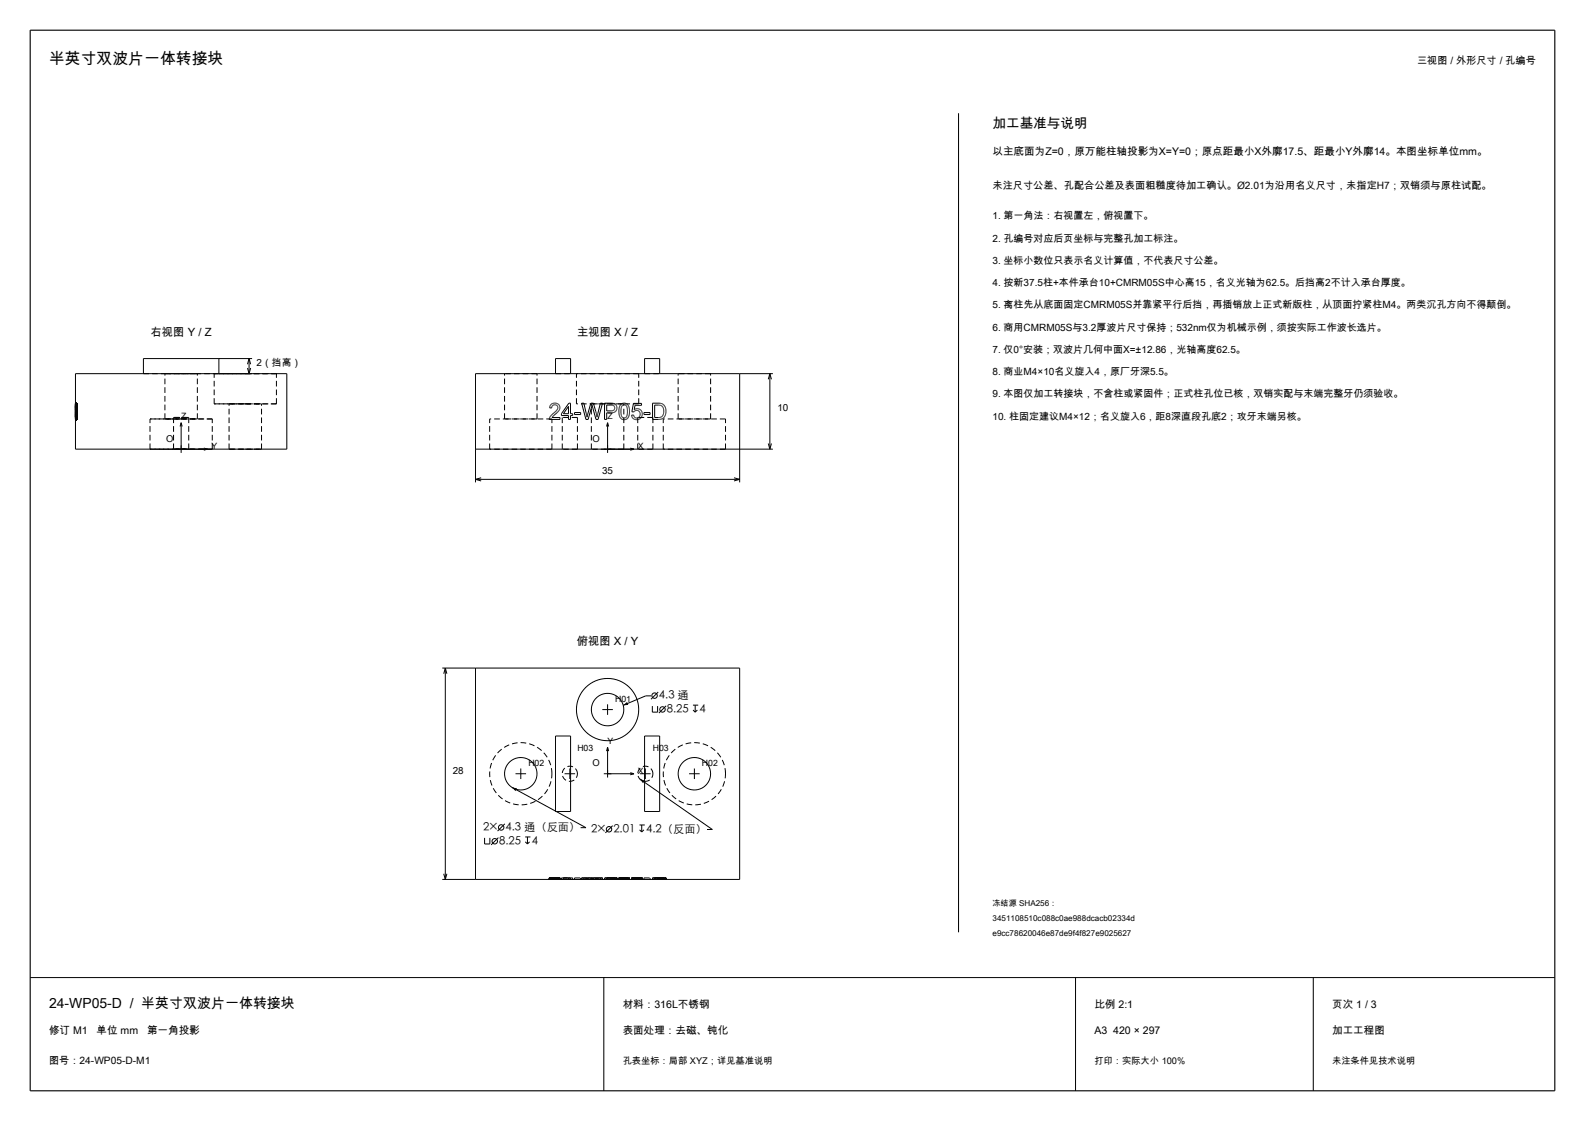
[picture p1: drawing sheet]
<svg xmlns="http://www.w3.org/2000/svg" width="420mm" height="297mm" viewBox="0 0 420 297" stroke-linecap="round" stroke-linejoin="round" font-family="sans-serif">
<path d="M8 8h404v281h-404z" fill="none" stroke="#000" stroke-width=".3"/>
<g fill="none" stroke="#000" stroke-width=".26">
<path d="M254 30v217M20 99h56v20h-56zM58 95v4M65.6 97.5l.4 1.5M66 95v4M66 95l-.4 1.5M66 95l.4 1.5M66.4 97.5l-.4 1.5M66.8 95h-28.8v4M147.2 99v-4h4v4M170.8 99v-4h4v4M196 99v28.8"/>
<path d="M204 99v20M204 99l-.4 1.5M204 99l.4 1.5M204.8 99h-78.8v28.8M48 112v8M48 112l-.3 1M48 112l.3 1M54 118.7l1 .3-1 .3M126 119h78.8M145.9 107.3l-.3 .7 .6 .1a.86 .86 0 0 1 1.3-.7 .86 .86 0 0 1-.2 1.5l-1.4 1.4-.4 .8h2.9v-.5h-2.1l1.9-1.9 .2-.6-.1-.6M145.9 107.3h.1M148 107.1h.1"/>
<path d="M148 107.1l-1.2-.3-.9 .5M148 107.1l.1 .1M148.1 107.2v.1M148.1 107.3l.1 .1M148.2 107.4l.1 .1M150.6 107.7v1.9h-1.3zM150.7 106.8h.5v2.8h.6v.5h-.6v1h-.6v-1h-1.8v-.5zM152.2 109.3h1.7v.5h-1.7zM154.1 106.8h.6l.8 3.7 1.1-3.7h.6l1 3.7 .9-3.7h.6l-1.2 4.3h-.6l-1-3.8-1.1 3.8h-.5zM160.2 106.8l2.5 .1 .5 .3 .3 .7-.1 .7-.5 .6-2.1 .2v1.7h-.6zM161 112v8M161 112l-.3 1"/>
<path d="M161 112l.3 1M162.4 107.4l-1.6-.1v1.6l1.7-.1M162.4 107.4h.1M162.4 107.4h.2M162.5 108.8h.1M162.6 107.4v.1M162.6 108.7l-.1 .1M162.6 108.7h.1M162.6 107.5l.2 .1M162.8 107.6v.1M162.8 107.7l.1 .6-.3 .4M163.2 108.9l-.1 .1"/>
<path d="M164.5 110.8l-.5-1.5a1.93 1.93 0 0 1 1.3-2.5l.6 .1 .4 .3 .5 1.5a1.93 1.93 0 0 1-1.3 2.5l-.7-.1M164.5 110.8v.1M164.5 110.9l.2 .1M164.7 111l.1 .1M164.9 107.5l-.4 1.5 .1 1 .3 .5M164.9 110.5v.1M164.9 107.4v.1M164.9 110.6h.1M164.9 107.4h.1M165 107.4h-.1M165 110.6v.1M165 110.7h.1"/>
<path d="M165.1 110.7h.1M165.1 107.3l-.1 .1M165.1 110.7l.2 .1M165.1 107.3h.1M165.2 107.3h-.1M165.3 107.2l-.1 .1M165.3 110.8h.1M165.3 107.2h.1M165.4 107.2h-.1M165.4 107.2h.1M165.4 107.2l.1 .1M165.4 110.8h.1"/>
<path d="M165.5 107.3h.1M165.5 110.8h-.1M165.6 107.3h.1M165.6 110.7l-.1 .1M165.7 107.3h.1M165.7 110.7h-.1M165.7 110.7h.1M165.8 107.3v.1M165.8 107.4h.1M165.8 110.6l-.1 .1M165.8 107.4l.3 .3M165.8 110.6h.1"/>
<path d="M166 110.5l-.2 .1M166 110.4v.1M166.1 107.7h.1M166.1 107.7l.2 1.6-.3 1.1M167 118.7l1 .3-1 .3M167.6 110.7l-.3-.7h.6a.83 .83 0 0 0 1 .7M167.6 110.7l.1 .1M167.7 110.8l1 .4 1-.3M168 109v.1M168 109l.8-.3 .7 .4M169 110.7h-.1M169 110.7h.1"/>
<path d="M169.1 110.7h-.1M169.5 109.1v.1M169.5 108.4l.1 .1M169.5 108.4l-.7-.1-.8 .2 .3-1.1h1.7v-.5h-2.1l-.5 2.2h.6M169.5 109.2h.1M169.5 109.2l.1 .1M169.6 108.5l.2 .1M169.6 109.3v.8l-.5 .6M169.7 110.8v.1M169.8 108.6v.1M169.8 108.7l.4 .7-.1 .9M170 110.4l-.3 .4"/>
<path d="M170.1 110.3l-.1 .1M170.6 109.3h1.7v.5h-1.7zM172.9 106.8l2.3 .1a2.21 2.21 0 0 1 1.3 2.4 2.21 2.21 0 0 1-2 1.8h-1.6zM175.2 110.5h-.1M175.7 107.9a1.21 1.21 0 0 0-1.3-.6h-.9v3.3l1.6-.1M175.7 107.9h.1M175.7 107.9l.1 1.6-.2 .6-.4 .4M203.6 117.5l.4 1.5M204.4 117.5l-.4 1.5M126 127h70M126 127l1.5 .4M127.5 126.6l-1.5 .4"/>
<path d="M194.5 126.6l1.5 .4M196 127l-1.5 .4M117.2 177h78.8v56h-78.8M118 177v56M118 177l-.4 1.5M118 177l.4 1.5M126 177v56M147.2 195h4v20h-4zM159.6 188h2.8M161 186.6v2.8M161 198v8M161 198l-.3 1"/>
<path d="M161 198l.3 1M170.8 195h4v20h-4zM172.5 184.4h-1.4l-6 2.5M172.9 187.1v1.6h1.4v-1.6M174.4 183.3l-1.9 2M176.5 187l-1.9 1.9M183.6 186.8h1.4M183.6 188.1l.6 .6M184.2 186.8v1.9M184.8 188.1l-.6 .6M133.8 218.3l-2 1.9M135.7 208.6l19.6 10.7h-1.4"/>
<path d="M136.6 205h2.8M138 203.6v2.8M149.6 205h2.8M151 203.6v2.8M160 205h8M162.3 218.8l-1.9 1.9M167 204.7l1 .3M168 205l-1 .3M169.5 218.6h1.3M169.5 219.9l.5 .5M169.6 206.4l19.2 13.4h-1.5M169.6 205h2.8"/>
<path d="M170 218.6v1.8M170.6 219.9l-.6 .5M171 203.6v2.8M182.6 205h2.8M184 203.6v2.8M117.6 231.5l.4 1.5M118.4 231.5l-.4 1.5M128.4 222v1.6h1.4v-1.6M132.1 221.9l-2 1.9M139.2 221.7h1.4M139.2 223l.6 .6M139.8 221.7v1.9"/>
<path d="M140.3 223l-.5 .6M8 259h404M160 259v30M285 259v30M348 259v30"/>
<circle cx="161" cy="188" r="4.3"/>
<circle cx="161" cy="188" r="8.2"/>
<circle cx="173.5" cy="184.3" r=".72"/>
<circle cx="175.6" cy="188" r=".72"/>
<circle cx="132.8" cy="219.2" r=".72"/>
<circle cx="138" cy="205" r="4.3"/>
<circle cx="161.4" cy="219.7" r=".72"/>
<circle cx="184" cy="205" r="4.3"/>
<circle cx="131.1" cy="222.9" r=".72"/>
</g>
<g fill="none" stroke="#000" stroke-width=".26" stroke-dasharray="1.5 .8" stroke-linecap="butt">
<path d="M38 99h20M43.7 99h4.3M48 99h4.3M52.3 99h-8.6M56.7 99h8.3M65 99h8.3M73.3 99h-16.6M142.3 99h-8.6M147.2 99h4M169.3 99h-16.6M170.8 99h4M188.3 99h-8.6"/>
<path d="M20 109.3v.5M20 110.5v.1M20 110.4v.1M20 110.3v.1M20 110.2v.1M20 110.1v.1M20 110v.1M20 109.8v.2M20 109.6v.2M20 109.4v.2M20 109.3v.1M20 109.2v.1"/>
<path d="M20 109.1v.1M20 109v.1M20 108.9v.1M20 108.8v.1M20 108.7v.1M20 108.6v.1M20 108.5v.1M20 108.4v.1M20 108.3v.1M20 108.2v.1M20 108.1v.1M20 108v.1"/>
<path d="M20 107.9v.1M20 107.8v.1M20 107.7v.1M20 107.6v.1M20 107.5v.1M20 107.4v.1M20 107.3v.1M20 107.2v.1M20 107.1v.1M20 107v.1M20 106.9v.1M20 106.8v.1"/>
<path d="M20 106.9v-.1M20 107v-.1M20 107.1v-.1M20 107.2v-.1M20 107.3v-.1M20 107.4v-.1M20 107.5v-.1M20 107.6v-.1M20 107.7v-.1M20 107.8v-.1M20 107.9v-.1M20 108v-.1"/>
<path d="M20 108.1v-.1M20 108.2v-.1M20 108.3v-.1M20 108.4v-.1M20 108.5v-.1M20 108.6v-.1M20 108.7v-.1M20 108.8v-.1M20 108.9v-.1M20 109v-.1M20 109.1v-.1M20 109.3v-.2"/>
<path d="M20 109.4v-.1M20 109.5v-.1M20 109.7v-.2M20 109.8v-.1M20 109.9v-.1M20 110v-.1M20 110.1v-.1M20 110.2v-.1M20 110.3v-.1M20 110.4v-.1M20 110.5v-.1M20 110.6v-.1"/>
<path d="M20 110.7v-.1M20 110.8v-.1M20 110.9v-.1M20 111v-.1M20 111.1v-.1M20 110.6v.5M20 110.1v1M20 109.6v.5M20 106.8v2.8M20 107.8v3.3M20 107.6v.2M20 107.3v.3"/>
<path d="M20 107.5v-.2M20 107.8v-.3M20 106.8v4.3M20 109.6v-2.8M20 109.8v-.2M20 110.1v-.3M20 110.3v-.2M20 110.5v-.2M20 110.3v.2M20 110v.2M20 109.2v.2M20 109v.2"/>
<path d="M20 106.8v2.2M20 109.7v-2.9M20 110v-.3M20 110.5v-.5M20 110.1v.2M20 109.9v.2M20 109.6v.3M20 111.2v-.1M20 111.1v.1M20 111v.1M20 110.9v.1M20 110.8v.1"/>
<path d="M20 110.7v.1M20 110.6v.1M20 109.9v.1M20 109.8v.1M20 109.7v.1M20 109.6v.1M20 109.5v.1M20 109.4v.1M20 107.4v1.1M20 106.9v.5M20 109.1v-2.2M20 109.2v-.1"/>
<path d="M20 109.3v-.1M20 109.6v-.1M20 109.7v-.1M20 109.4v1.7M20 108.2v-.2M20 108.5v-.2M20 108.8v-.2M20 109v-.2M20 109.2v-.2M20 109.6v-.2M20 110.2v-.2M20 109.5v.2"/>
<path d="M20 108.8v.2M20 108.4v.2M20 108.9v.2M20 108.5v.2M20 108v.2M20 109.8h.4M20 109.3h.4M20 110.6h.4M20 110.5h.4M20 111.1h.4M20 110.4h.4M20 111h.4"/>
<path d="M20 110.3h.4M20 110.9h.4M20 110.2h.4M20 110.8h.4M20 110.1h.4M20 110h.4M20 110.7h.4M20 109.6h.4M20 109.4h.4M20 109.2h.4M20 109.1h.4M20 109h.4"/>
<path d="M20 108.9h.4M20 108.8h.4M20 109.9h.4M20 108.7h.4M20 108.6h.4M20 109.7h.4M20 108.5h.4M20 108.4h.4M20 108.3h.4M20 108.2h.4M20 108.1h.4M20 108h.4"/>
<path d="M20 107.9h.4M20 107.8h.4M20 107.7h.4M20 107.6h.4M20 107.5h.4M20 107.4h.4M20 107.3h.4M20 107.2h.4M20 107.1h.4M20 107h.4M20 106.9h.4M20 106.8h.4"/>
<path d="M20 111.2h.4M20 109.5h.4M20 107.7v1.9M20 107.3v1.6M20 109.3v.2M20 109v.3M20 108.7v.3M20 108.7v-.2M20 109.3v-.3M20 109.5v-.2M20 107.3v3.3M20 109.1v-.2"/>
<path d="M20.4 109.8v-.5M20.4 110.6v-.1M20.4 111.1v-.5M20.4 110.5v-.1M20.4 111v.1M20.4 110.4v-.1M20.4 110.9v.1M20.4 110.3v-.1M20.4 110.8v.1M20.4 110.2v-.1M20.4 110.1v-.1M20.4 110.7v.1"/>
<path d="M20.4 110v-.2M20.4 110.6v.1M20.4 109.8v-.2M20.4 110.5v.1M20.4 109.6v-.2M20.4 109.4v-.1M20.4 110.4v.1M20.4 109.3v-.1M20.4 110.3v.1M20.4 109.2v-.1M20.4 109.1v-.1M20.4 110.2v.1"/>
<path d="M20.4 110.1v.1M20.4 109v-.1M20.4 110v.1M20.4 108.9v-.1M20.4 109.9v.1M20.4 108.8v-.1M20.4 109.8v.1M20.4 108.7v-.1M20.4 109.7v.1M20.4 109.5v.2M20.4 108.6v-.1M20.4 109.4v.1"/>
<path d="M20.4 108.5v-.1M20.4 109.3v.1M20.4 109.1v.2M20.4 108.4v-.1M20.4 109v.1M20.4 108.9v.1M20.4 108.3v-.1M20.4 108.8v.1M20.4 108.2v-.1M20.4 108.7v.1M20.4 108.6v.1M20.4 108.1v-.1"/>
<path d="M20.4 108.5v.1M20.4 108v-.1M20.4 108.4v.1M20.4 107.9v-.1M20.4 108.3v.1M20.4 108.2v.1M20.4 107.8v-.1M20.4 108.1v.1M20.4 107.7v-.1M20.4 108v.1M20.4 107.6v-.1M20.4 107.9v.1"/>
<path d="M20.4 107.8v.1M20.4 107.5v-.1M20.4 107.7v.1M20.4 107.4v-.1M20.4 107.6v.1M20.4 107.3v-.1M20.4 107.5v.1M20.4 107.2v-.1M20.4 107.4v.1M20.4 107.3v.1M20.4 107.1v-.1M20.4 107v-.1"/>
<path d="M20.4 107.2v.1M20.4 106.9v-.1M20.4 106.8v.1M20.4 106.9v.1M20.4 107v.1M20.4 107.1v.1M20.4 111.1v-1M20.4 110.1v-.5M20.4 106.8v2.8M20.4 111.1v-3.3M20.4 106.8v4.3M20.4 107.8v-.2"/>
<path d="M20.4 107.6v-.3M20.4 109.6v-2.8M20.4 107.3v.2M20.4 109.9v-.3M20.4 107.5v.3M20.4 110.1v-.2M20.4 110.3v-.2M20.4 110.5v-.2M20.4 110v.5M20.4 109.7v.3M20.4 106.8v2.9M20.4 109.6v.2"/>
<path d="M20.4 109.8v.3M20.4 109v-2.2M20.4 110.1v.2M20.4 109.2v-.2M20.4 110.3v.2M20.4 109.4v-.2M20.4 110.2v-.2M20.4 110.7v-.1M20.4 110.8v-.1M20.4 111.1v.1M20.4 111.2v-.1M20.4 109.6v.1"/>
<path d="M20.4 111.1v-.1M20.4 109.5v.1M20.4 111v-.1M20.4 109.2v.1M20.4 110.9v-.1M20.4 109.1v.1M20.4 110v-.1M20.4 109.9v-.1M20.4 109.8v-.1M20.4 109.7v-.1M20.4 109.6v-.1M20.4 109.5v-.1"/>
<path d="M20.4 106.9v2.2M20.4 107.4v-.5M20.4 108.5v-1.1M20.4 111.1v-1.7M20.4 108v.2M20.4 108.3v.2M20.4 108.6v.2M20.4 108.8v.2M20.4 109v.2M20.4 109.4v.2M20.4 110v.2M20.4 108.6v-.2"/>
<path d="M20.4 109v-.2M20.4 109.7v-.2M20.4 108.2v-.2M20.4 108.7v-.2M20.4 109.1v-.2M20.4 109.6v-1.9M20.4 108.9v-1.6M20.4 109.5v-.2M20.4 109.3v-.3M20.4 109v-.3M20.4 108.5v.2M20.4 109v.3"/>
<path d="M20.4 109.3v.2M20.4 110.6v-3.3M20.4 108.9v.2M39.8 119h8.2M39.8 111h8.2M39.8 119v-8M43.7 111h4.3M43.7 111v-12M46 119h2M46 110.6h2M46 119v-8.4M48 119h8.2"/>
<path d="M48 119h2M48 111h8.2M48 110.6h2M48 111h4.3M50 119h-4M50 110.6h-4M50 119v-8.4M52.3 111h-8.6M52.3 111v-12M56.2 119h-16.4M56.2 111h-16.4M56.2 119v-8"/>
<path d="M56.7 107h8.3M56.7 107v-8M60.7 119h4.3M60.7 107h4.3M60.7 119v-12M65 119h4.3M65 107h4.3M65 107h8.3M69.3 119h-8.6M69.3 107h-8.6M69.3 119v-12M73.3 107h-16.6"/>
<path d="M73.3 107v-8M129.8 119v-8M133.7 111v-12M142.3 111v-12M142.3 111h-8.6M146.2 119h-16.4M146.2 119v-8M146.2 111h-16.4M149 119v-8.4M152.7 107v-8M153 119h-4M153 119v-8.4"/>
<path d="M153 110.6h-4M156.7 119v-12M165.3 119h-8.6M165.3 107h-8.6M165.3 119v-12M169 119v-8.4M169.3 107v-8M169.3 107h-16.6M173 119h-4M173 119v-8.4M173 110.6h-4M175.8 119v-8"/>
<path d="M179.7 111v-12M188.3 111v-12M188.3 111h-8.6M192.2 119h-16.4M192.2 119v-8M192.2 111h-16.4M146.2 205a8.2 8.2 0 0 0-12.1-7.3 8.2 8.2 0 0 0-.7 14.2 8.2 8.2 0 0 0 12.8-6.1v-.8M153 205a2.01 2.01 0 0 0-2.9-1.8 2.01 2.01 0 0 0-.3 3.4 2.01 2.01 0 0 0 3.2-1.2v-.4M173 205a2.01 2.01 0 0 0-2.9-1.8 2.01 2.01 0 0 0-.3 3.4 2.01 2.01 0 0 0 3.2-1.2v-.4M192.2 205a8.2 8.2 0 0 0-12.1-7.3 8.2 8.2 0 0 0-.7 14.2 8.2 8.2 0 0 0 12.8-6.1v-.8M145.5 233v-.4M145.5 232.6h2.9"/>
<path d="M145.5 233h.1M145.6 233v-.4M145.6 232.6h-.1M145.6 233h.1M145.6 232.6h.6M145.7 233v-.4M145.7 232.6h-.1M145.7 233h.1M145.8 233v-.4M145.8 232.6h-.1M145.8 233h.1M145.9 233v-.4"/>
<path d="M145.9 232.6h-.1M145.9 233h.1M146 233v-.4M146 232.6h-.1M146 233h.1M146.1 233v-.4M146.1 232.6h-.1M146.1 233h.1M146.2 233h-.6M146.2 233v-.4M146.2 232.6h-.1M146.2 233h.1"/>
<path d="M146.2 232.6h.1M146.3 233h2.1M146.3 233v-.4M146.3 233h-.1M146.3 233h.1M146.3 232.6h-.1M146.3 232.6h.1M146.4 233h-.1M146.4 233v-.4M146.4 232.6h-.1M146.4 232.6h.1M146.4 233h.1"/>
<path d="M146.4 233h.2M146.5 233h-.1M146.5 233v-.4M146.5 232.6h-.1M146.5 232.6h.1M146.5 233h.1M146.6 233h-.1M146.6 233v-.4M146.6 232.6h.1M146.6 233h.1M146.6 232.6h-.1M146.6 233h.2"/>
<path d="M146.6 232.6h-.2M146.7 233v-.4M146.7 232.6h-.1M146.7 233h-.1M146.7 232.6h.1M146.7 232.6h.2M146.7 233h.1M146.8 233h-.1M146.8 233v-.4M146.8 233h.2M146.8 232.6h-.2M146.8 233h.1"/>
<path d="M146.8 232.6h-.1M146.8 232.6h.1M146.9 233h.1M146.9 233v-.4M146.9 232.6h-.1M146.9 233h-.2M146.9 232.6h.2M146.9 233h-.1M146.9 232.6h.1M147 233v-.4M147 232.6h-.1M147 233h.1"/>
<path d="M147 232.6h-.2M147 233h-.1M147 232.6h.1M147.1 233h.1M147.1 233v-.4M147.1 232.6h-.1M147.1 233h-.2M147.1 232.6h.3M147.1 233h-.1M147.1 232.6h.1M147.2 233h.1M147.2 233v-.4"/>
<path d="M147.2 232.6h-.1M147.2 233h-.1M147.2 232.6h.1M147.3 233v-.4M147.3 232.6h-.1M147.3 233h-.1M147.3 233h.1M147.3 232.6h.1M147.4 233h-.3M147.4 233v-.4M147.4 232.6h.2M147.4 233h.1"/>
<path d="M147.4 232.6h-.1M147.4 233h-.1M147.4 232.6h.1M147.5 233v-.4M147.5 232.6h-.1M147.5 233h-.1M147.5 233h.1M147.5 232.6h.1M147.6 233v-.4M147.6 232.6h-.1M147.6 233h-.2M147.6 232.6h.1"/>
<path d="M147.6 233h-.1M147.6 233h.1M147.7 233h-.1M147.7 233v-.4M147.7 232.6h.1M147.7 232.6h-.1M147.7 233h.1M147.8 233v-.4M147.8 232.6h-.1M147.8 233h-.1M147.8 233h.1M147.8 232.6h.1"/>
<path d="M147.9 233v-.4M147.9 232.6h-.1M147.9 233h-.1M147.9 232.6h.1M147.9 233h.1M148 233v-.4M148 232.6h-.1M148 233h-.1M148 233h.1M148 232.6h.1M148.1 233v-.4M148.1 232.6h-.1"/>
<path d="M148.1 233h-.1M148.1 232.6h.1M148.1 233h.1M148.2 233h-.1M148.2 233v-.4M148.2 232.6h-.1M148.2 233h.1M148.2 232.6h.1M148.3 233v-.4M148.3 232.6h-.1M148.3 233h-.1M148.3 232.6h.1"/>
<path d="M148.3 233h.1M148.4 233h-.1M148.4 233v-.4M148.4 232.6h-.1M148.4 233h-2.9M148.4 232.6h-2.1M148.8 233h1.9M148.8 233v-.4M148.8 232.6h1.8M149.3 233h1.3M149.3 233v-.4M150.6 233h-1.8"/>
<path d="M150.6 233v-.4M150.6 232.6h.6M150.6 232.6h-1.3M150.7 233h.5M150.7 233v-.4M150.7 232.6h-1.9M151.2 233h-.6M151.2 233v-.4M151.2 232.6h.6M151.2 232.6h-.5M151.8 233h-.6M151.8 233v-.4"/>
<path d="M152.2 233v-.4M152.2 232.6h1.7M153.9 233h-1.7M153.9 233v-.4M154.1 233h.6M154.1 233v-.4M154.1 232.6h1.2M154.7 233h.7M154.7 233v-.4M154.7 232.6h-.6M155.3 233h-1.2M155.3 233v-.4"/>
<path d="M155.3 232.6h.5M155.4 232.6h-.7M155.4 233h.1M155.4 233v-.4M155.5 233v-.4M155.5 232.6h-.1M155.5 233h.2M155.7 232.6h-.2M155.7 233h.9M155.7 233v-.4M155.8 233h-.5M155.8 233v-.4"/>
<path d="M155.8 232.6h1M156.6 233h.6M156.6 233v-.4M156.6 232.6h-.9M156.8 233h-1M156.8 233v-.4M156.8 232.6h.1M156.9 233h-.1M156.9 233v-.4M156.9 232.6h.1M157 233h-.1M157 232.6h.9"/>
<path d="M157.2 233h.7M157.2 233v-.4M157.2 232.6h-.6M157.9 232.6h-.7M157.9 233h.1M157.9 233v-.4M157.9 233h-.9M157.9 232.6h.6M158 233v-.4M158 232.6h-.1M158 233h.1M158.1 233v-.4"/>
<path d="M158.1 232.6h-.1M158.1 233h.1M158.2 233v-.4M158.2 232.6h-.1M158.2 233h.1M158.3 233v-.4M158.3 232.6h-.1M158.3 233h.1M158.4 233h.7M158.4 232.6h-.1M158.5 233h-.6M158.5 233v-.4"/>
<path d="M158.5 232.6h1.2M159.1 233h.6M159.1 233v-.4M159.1 232.6h-.7M159.7 233h-1.2M159.7 233v-.4M159.7 232.6h-.6M160.2 233h1.6M160.2 233v-.4M160.2 232.6h.6M160.8 233h-.6M160.8 233v-.4"/>
<path d="M160.8 232.6h1.1M160.8 233h1.1M161.8 233h.2M161.8 233v-.4M161.8 232.6h-1.6M161.9 232.6h.1M161.9 233h-1.1M161.9 233v-.4M161.9 232.6h-1.1M161.9 233h.1M162 233h-.1M162 233v-.4"/>
<path d="M162 232.6h.1M162 232.6h-.1M162 233h.1M162 233h.2M162 232.6h-.2M162 232.6h.2M162.1 233h-.1M162.1 233v-.4M162.1 232.6h.1M162.1 232.6h-.1M162.1 233h.1M162.2 233h-.1"/>
<path d="M162.2 233v-.4M162.2 232.6h.1M162.2 233h-.2M162.2 233h.1M162.2 232.6h-.2M162.2 232.6h-.1M162.2 233h.2M162.3 233h-.1M162.3 233v-.4M162.3 232.6h.1M162.3 233h.2M162.3 232.6h-.1"/>
<path d="M162.4 232.6h-.2M162.4 233v-.4M162.4 233h-.1M162.4 232.6h.1M162.4 233h.1M162.5 233h-.1M162.5 233v-.4M162.5 233h.1M162.5 232.6h-.2M162.5 232.6h.1M162.5 232.6h-.1M162.6 233v-.4"/>
<path d="M162.6 232.6h-.1M162.6 233h-.1M162.6 233h.1M162.6 232.6h.1M162.7 232.6h-.1M162.7 233v-.4M162.7 233h-.1M162.7 233h.1M162.7 232.6h.1M162.8 233h-.1M162.8 233v-.4M162.8 232.6h-.1"/>
<path d="M162.8 232.6h.1M162.8 233h.1M162.9 233h-.1M162.9 233v-.4M162.9 232.6h-.1M162.9 233h.1M162.9 232.6h.1M163 233v-.4M163 232.6h-.1M163 233h-.1M163 233h.1M163 232.6h.1"/>
<path d="M163.1 233v-.4M163.1 232.6h-.1M163.1 233h-.1M163.1 233h.1M163.1 232.6h.1M163.2 233v-.4M163.2 232.6h-.1M163.2 233h-.1M163.2 232.6h.1M163.2 233h.1M163.3 233h-.1M163.3 233v-.4"/>
<path d="M163.3 232.6h-.1M163.3 233h.1M163.3 232.6h.1M163.4 233v-.4M163.4 232.6h-.1M163.4 233h-.1M163.4 232.6h.1M163.4 233h.1M163.5 233h-.1M163.5 233v-.4M163.5 232.6h-.1M164 233v-.4"/>
<path d="M164 233h.1M164 232.6h.1M164.1 233h-.1M164.1 233v-.4M164.1 232.6h-.1M164.1 233h.1M164.1 232.6h.1M164.2 233v-.4M164.2 232.6h-.1M164.2 233h-.1M164.2 232.6h.1M164.2 233h.1"/>
<path d="M164.3 233h-.1M164.3 233v-.4M164.3 232.6h-.1M164.3 232.6h.1M164.3 233h.1M164.4 233h-.1M164.4 233v-.4M164.4 233h.1M164.4 232.6h-.1M164.4 232.6h.1M164.5 233h-.1M164.5 233v-.4"/>
<path d="M164.5 232.6h-.1M164.5 232.6h.1M164.5 233h.1M164.6 232.6h-.1M164.6 233v-.4M164.6 233h-.1M164.6 232.6h.1M164.6 233h.1M164.7 232.6h-.1M164.7 233v-.4M164.7 233h-.1M164.7 233h.1"/>
<path d="M164.7 232.6h.1M164.8 232.6h-.1M164.8 233v-.4M164.8 233h-.1M164.8 233h.1M164.8 232.6h.1M164.9 233h-.1M164.9 233v-.4M164.9 233h.1M164.9 232.6h-.1M164.9 232.6h.1M165 232.6h-.1"/>
<path d="M165 233v-.4M165 233h-.1M165 233h.1M165 232.6h.1M165.1 232.6h-.1M165.1 233v-.4M165.1 233h-.1M165.1 233h.1M165.1 232.6h.1M165.2 233h.1M165.2 233v-.4M165.2 232.6h-.1"/>
<path d="M165.2 233h-.1M165.2 232.6h.1M165.3 233h-.1M165.3 233v-.4M165.3 232.6h-.1M165.3 233h.1M165.3 232.6h.1M165.4 232.6h-.1M165.4 233v-.4M165.4 233h-.1M165.4 233h.1M165.4 232.6h.1"/>
<path d="M165.5 233h-.1M165.5 233v-.4M165.5 233h.1M165.5 232.6h-.1M165.5 232.6h.1M165.6 233v-.4M165.6 232.6h-.1M165.6 233h-.1M165.6 232.6h.1M165.6 233h.1M165.7 233h-.1M165.7 233v-.4"/>
<path d="M165.7 232.6h-.1M165.7 233h.1M165.7 232.6h.1M165.8 233h-.1M165.8 233v-.4M165.8 232.6h-.1M165.8 233h.1M165.8 232.6h.1M165.9 233v-.4M165.9 232.6h-.1M165.9 233h-.1M165.9 232.6h.1"/>
<path d="M165.9 233h.1M166 232.6h-.1M166 233h-.1M166 233v-.4M166 233h.1M166 232.6h.1M166.1 233h-.1M166.1 233v-.4M166.1 232.6h-.1M166.1 232.6h.1M166.1 233h.1M166.2 233h-.1"/>
<path d="M166.2 233v-.4M166.2 232.6h.1M166.2 232.6h-.1M166.2 233h.1M166.3 233h-.1M166.3 233v-.4M166.3 232.6h-.1M166.3 232.6h.1M166.3 233h.1M166.4 233h-.1M166.4 233v-.4M166.4 232.6h.1"/>
<path d="M166.4 232.6h-.1M166.4 233h.1M166.5 233h-.1M166.5 233v-.4M166.5 232.6h-.1M166.5 232.6h.1M166.5 233h.1M166.6 233v-.4M166.6 232.6h-.1M166.6 233h-.1M166.6 233h.1M166.6 232.6h.1"/>
<path d="M166.7 233v-.4M166.7 232.6h-.1M166.7 233h-.1M166.7 232.6h.1M166.7 233h.1M166.8 233h-.1M166.8 233v-.4M166.8 232.6h-.1M167.3 233h.6M167.3 233v-.4M167.3 232.6h.1M167.4 233h-.1"/>
<path d="M167.4 233v-.4M167.4 233h.5M167.4 232.6h.5M167.4 232.6h.1M167.5 233h-.1M167.5 233v-.4M167.5 232.6h.1M167.6 233h-.1M167.6 233v-.4M167.6 232.6h.1M167.7 233h-.1M167.7 233v-.4"/>
<path d="M167.7 232.6h.1M167.8 233h-.1M167.8 233v-.4M167.8 232.6h.1M167.9 233h2.1M167.9 233v-.4M167.9 232.6h-.5M167.9 233h-.1M167.9 232.6h-.6M167.9 232.6h.1M167.9 233h-.5M167.9 233h.1"/>
<path d="M168 233h-.1M168 233v-.4M168 232.6h-.1M168 232.6h.1M168 233h.1M168 232.6h.3M168.1 233h-.1M168.1 233v-.4M168.1 232.6h-.1M168.1 232.6h.1M168.1 233h.1M168.2 233h-.1"/>
<path d="M168.2 233v-.4M168.2 232.6h-.1M168.2 232.6h.1M168.2 233h.1M168.3 233h-.1M168.3 233v-.4M168.3 233h-.3M168.3 232.6h1.7M168.3 233h.1M168.3 232.6h-.1M168.3 232.6h.1M168.4 233h-.1"/>
<path d="M168.4 233v-.4M168.4 232.6h-.1M168.4 232.6h.1M168.4 233h.1M168.5 233h-.1M168.5 233v-.4M168.5 233h.1M168.5 232.6h-.1M168.5 232.6h.1M168.6 233v-.4M168.6 232.6h-.1M168.6 233h-.1"/>
<path d="M168.6 232.6h.1M168.6 233h.2M168.6 233h.1M168.7 233h-.1M168.7 233v-.4M168.7 232.6h.1M168.7 233h.1M168.7 232.6h-.1M168.8 233h.1M168.8 233v-.4M168.8 232.6h-.2M168.8 233h-.1"/>
<path d="M168.8 232.6h.1M168.8 232.6h-.1M168.9 233v-.4M168.9 232.6h-.1M168.9 233h-.1M168.9 232.6h.1M168.9 233h.1M169 233v-.4M169 232.6h-.1M169 233h-.1M169 232.6h.1M169 233h.1"/>
<path d="M169.1 233v-.4M169.1 232.6h-.1M169.1 233h-.1M169.1 232.6h.1M169.1 233h.1M169.2 233v-.4M169.2 232.6h-.1M169.2 233h-.1M169.2 233h.1M169.2 232.6h.1M169.3 233v-.4M169.3 232.6h-.1"/>
<path d="M169.3 233h-.1M169.3 232.6h.1M169.3 233h.1M169.4 233h-.1M169.4 233v-.4M169.4 232.6h-.1M169.4 233h.1M169.4 232.6h.1M169.5 233v-.4M169.5 232.6h-.1M169.5 233h-.1M169.5 233h.1"/>
<path d="M169.5 232.6h.1M169.6 233v-.4M169.6 232.6h-.1M169.6 233h-.1M169.6 233h.1M169.6 232.6h.1M169.7 233v-.4M169.7 232.6h-.1M169.7 233h-.1M169.7 233h.1M169.7 232.6h.1M169.8 233v-.4"/>
<path d="M169.8 232.6h-.1M169.8 233h-.1M169.8 232.6h.1M169.8 233h.1M169.9 233v-.4M169.9 232.6h-.1M169.9 233h-.1M169.9 232.6h.1M169.9 233h.1M170 233h-.1M170 233v-.4M170 232.6h-.1"/>
<path d="M170 233h-1.7M170 232.6h-2.1M170 232.6h.1M170 233h.1M170.1 233h-.1M170.1 233v-.4M170.1 232.6h-.1M170.1 232.6h.1M170.1 233h.1M170.2 233h-.1M170.2 233v-.4M170.2 232.6h-.1"/>
<path d="M170.6 233v-.4M170.6 232.6h1.7M172.3 233h-1.7M172.3 233v-.4M172.9 233h1.5M172.9 233v-.4M172.9 232.6h1.6M173.5 232.6h.9M173.5 233v-.4M173.5 233h.9M174.4 232.6h.1M174.4 233h-.9"/>
<path d="M174.4 233v-.4M174.4 233h.2M174.4 232.6h-1.5M174.4 232.6h-.9M174.4 233h.1M174.5 233h-1.6M174.5 233v-.4M174.5 232.6h.2M174.5 232.6h-.1M174.5 233h.1M174.5 232.6h.1M174.5 233h-.1"/>
<path d="M174.6 232.6h-.1M174.6 233h.1M174.6 233v-.4M174.6 232.6h.1M174.6 233h-.1M174.6 233h.2M174.6 232.6h-.2M174.7 233h-.2M174.7 233v-.4M174.7 232.6h-.1M174.7 233h.1M174.7 232.6h.1"/>
<path d="M174.7 233h-.1M174.8 232.6h-.1M174.8 233h.1M174.8 233v-.4M174.8 232.6h.1M174.8 233h-.1M174.8 232.6h-.2M174.9 232.6h-.1M174.9 233v-.4M174.9 232.6h.1M174.9 233h-.1M174.9 233h.1"/>
<path d="M175 232.6h.1M175 233h-.1M175 233v-.4M175 232.6h-.1M175 233h.1M175.1 233h-.1M175.1 233v-.4M175.1 232.6h-.1M175.1 232.6h.1M175.1 233h.1M175.2 233h-.1M175.2 233v-.4"/>
<path d="M175.2 233h.1M175.2 232.6h-.1M175.2 232.6h.1M175.3 233v-.4M175.3 232.6h-.1M175.3 233h-.1M175.3 232.6h.1M175.3 233h.1M175.4 233h-.1M175.4 233v-.4M175.4 232.6h-.1M175.4 232.6h.1"/>
<path d="M175.4 233h.1M175.5 232.6h-.1M175.5 233v-.4M175.5 233h-.1M175.5 232.6h.1M175.5 233h.1M175.6 233h-.1M175.6 233v-.4M175.6 233h.1M175.6 232.6h-.1M175.6 232.6h.1M175.7 233v-.4"/>
<path d="M175.7 232.6h-.1M175.7 233h-.1M175.7 232.6h.1M175.7 233h.1M175.8 233h-.1M175.8 233v-.4M175.8 232.6h-.1M175.8 233h.1M175.8 232.6h.1M175.9 233h-.1M175.9 233v-.4M175.9 232.6h-.1"/>
<path d="M175.9 233h.1M175.9 232.6h.1M176 233v-.4M176 232.6h-.1M176 233h-.1M176 232.6h.1M176 233h.1M176.1 233h-.1M176.1 233v-.4M176.1 233h.1M176.1 232.6h-.1M176.1 232.6h.1"/>
<path d="M176.2 233v-.4M176.2 232.6h-.1M176.2 233h-.1M176.2 233h.1M176.2 232.6h.1M176.3 233v-.4M176.3 232.6h-.1M176.3 233h-.1M176.3 232.6h.1M176.3 233h.1M176.4 233h-.1M176.4 233v-.4"/>
<path d="M176.4 232.6h-.1M176.4 232.6h.1M176.4 233h.1M176.5 233h-.1M176.5 233v-.4M176.5 232.6h-.1"/>
</g>
<path d="M165.1 186.9l1.1-.9 .3 .8zM135.7 208.6l1.3 .3-.4 .7zM169.6 206.4l1.3 .4-.5 .7z" fill="#000"/>
<text font-size="4.2" x="13" y="17">半英寸双波片一体转接块</text>
<text font-size="3.7" x="13" y="267">24-WP05-D / 半英寸双波片一体转接块</text>
<text font-size="3.6" x="263" y="34">加工基准与说明</text>
<g font-size="3">
<text x="39.9" y="89">右视图 Y / Z</text>
<text x="152.9" y="89">主视图 X / Z</text>
<text x="152.8" y="171">俯视图 X / Y</text>
<text x="174.6" y="185.3">4.3 通</text>
<text x="176.7" y="188.9">8.25</text>
<text x="185.4" y="188.9">4</text>
<text x="128.1" y="220.2">2× 4.3 通（反面）</text>
<text x="156.6" y="220.7">2× 2.01</text>
<text x="171.2" y="220.7">4.2（反面）</text>
<text x="132.3" y="223.8">8.25</text>
<text x="140.9" y="223.8">4</text>
</g>
<g font-size="2.8">
<text x="263" y="41">以主底面为Z=0，原万能柱轴投影为X=Y=0；原点距最小X外廓17.5、距最小Y外廓14。本图坐标单位mm。</text>
<text x="165" y="267">材料：316L不锈钢</text>
<text x="290" y="267">比例 2:1</text>
<text x="353" y="267">页次 1 / 3</text>
<text x="13" y="274">修订 M1</text>
<text x="25.6" y="274">单位 mm</text>
<text x="39" y="274">第一角投影</text>
<text x="165" y="274">表面处理：去磁、钝化</text>
<text x="290" y="274">A3 420 × 297</text>
<text x="353" y="274">加工工程图</text>
</g>
<g font-size="2.7">
<text x="375.5" y="17">三视图 / 外形尺寸 / 孔编号</text>
<text x="263" y="50.1">未注尺寸公差、孔配合公差及表面粗糙度待加工确认。Ø2.01为沿用名义尺寸，未指定H7；双销须与原柱试配。</text>
<text x="13" y="282">图号：24-WP05-D-M1</text>
</g>
<g font-size="2.6">
<text x="263" y="58.1">1. 第一角法：右视置左，俯视置下。</text>
<text x="263" y="64">2. 孔编号对应后页坐标与完整孔加工标注。</text>
<text x="263" y="69.9">3. 坐标小数位只表示名义计算值，不代表尺寸公差。</text>
<text x="263" y="75.8">4. 按新37.5柱+本件承台10+CMRM05S中心高15，名义光轴为62.5。后挡高2不计入承台厚度。</text>
<text x="263" y="81.7">5. 离柱先从底面固定CMRM05S并靠紧平行后挡，再插销放上正式新版柱，从顶面拧紧柱M4。两类沉孔方向不得颠倒。</text>
<text x="263" y="87.6">6. 商用CMRM05S与3.2厚波片尺寸保持；532nm仅为机械示例，须按实际工作波长选片。</text>
<text x="263" y="93.5">7. 仅0°安装；双波片几何中面X=±12.86，光轴高度62.5。</text>
<text x="68" y="97">2（挡高）</text>
<text x="263" y="99.4">8. 商业M4×10名义旋入4，原厂牙深5.5。</text>
<text x="263" y="105.3">9. 本图仅加工转接块，不含柱或紧固件；正式柱孔位已核，双销实配与末端完整牙仍须验收。</text>
<text x="206" y="109">10</text>
<text x="263" y="111.2">10. 柱固定建议M4×12；名义旋入6，距8深直段孔底2；攻牙末端另核。</text>
<text x="159.6" y="125.6">35</text>
<text x="120" y="205">28</text>
</g>
<g font-size="2.5">
<text x="44" y="117">O</text>
<text x="157" y="117">O</text>
<text x="157" y="203">O</text>
<text x="165" y="282">孔表坐标：局部 XYZ；详见基准说明</text>
<text x="290" y="282">打印：实际大小 100%</text>
<text x="353" y="282">未注条件见技术说明</text>
</g>
<g font-size="2.3">
<text x="48" y="111">Z</text>
<text x="161" y="111">Z</text>
<text x="56" y="119">Y</text>
<text x="169" y="119">X</text>
<text x="163" y="186">H01</text>
<text x="161" y="197">Y</text>
<text x="140" y="203">H02</text>
<text x="153" y="199">H03</text>
<text x="173" y="199">H03</text>
<text x="186" y="203">H02</text>
<text x="169" y="205">X</text>
</g>
<g font-size="2.1">
<text x="263" y="240">冻结源 SHA256：</text>
<text x="263" y="244">3451108510c088c0ae988dcacb02334d</text>
<text x="263" y="248">e9cc78620046e87de9f4f827e9025627</text>
</g>
</svg>
